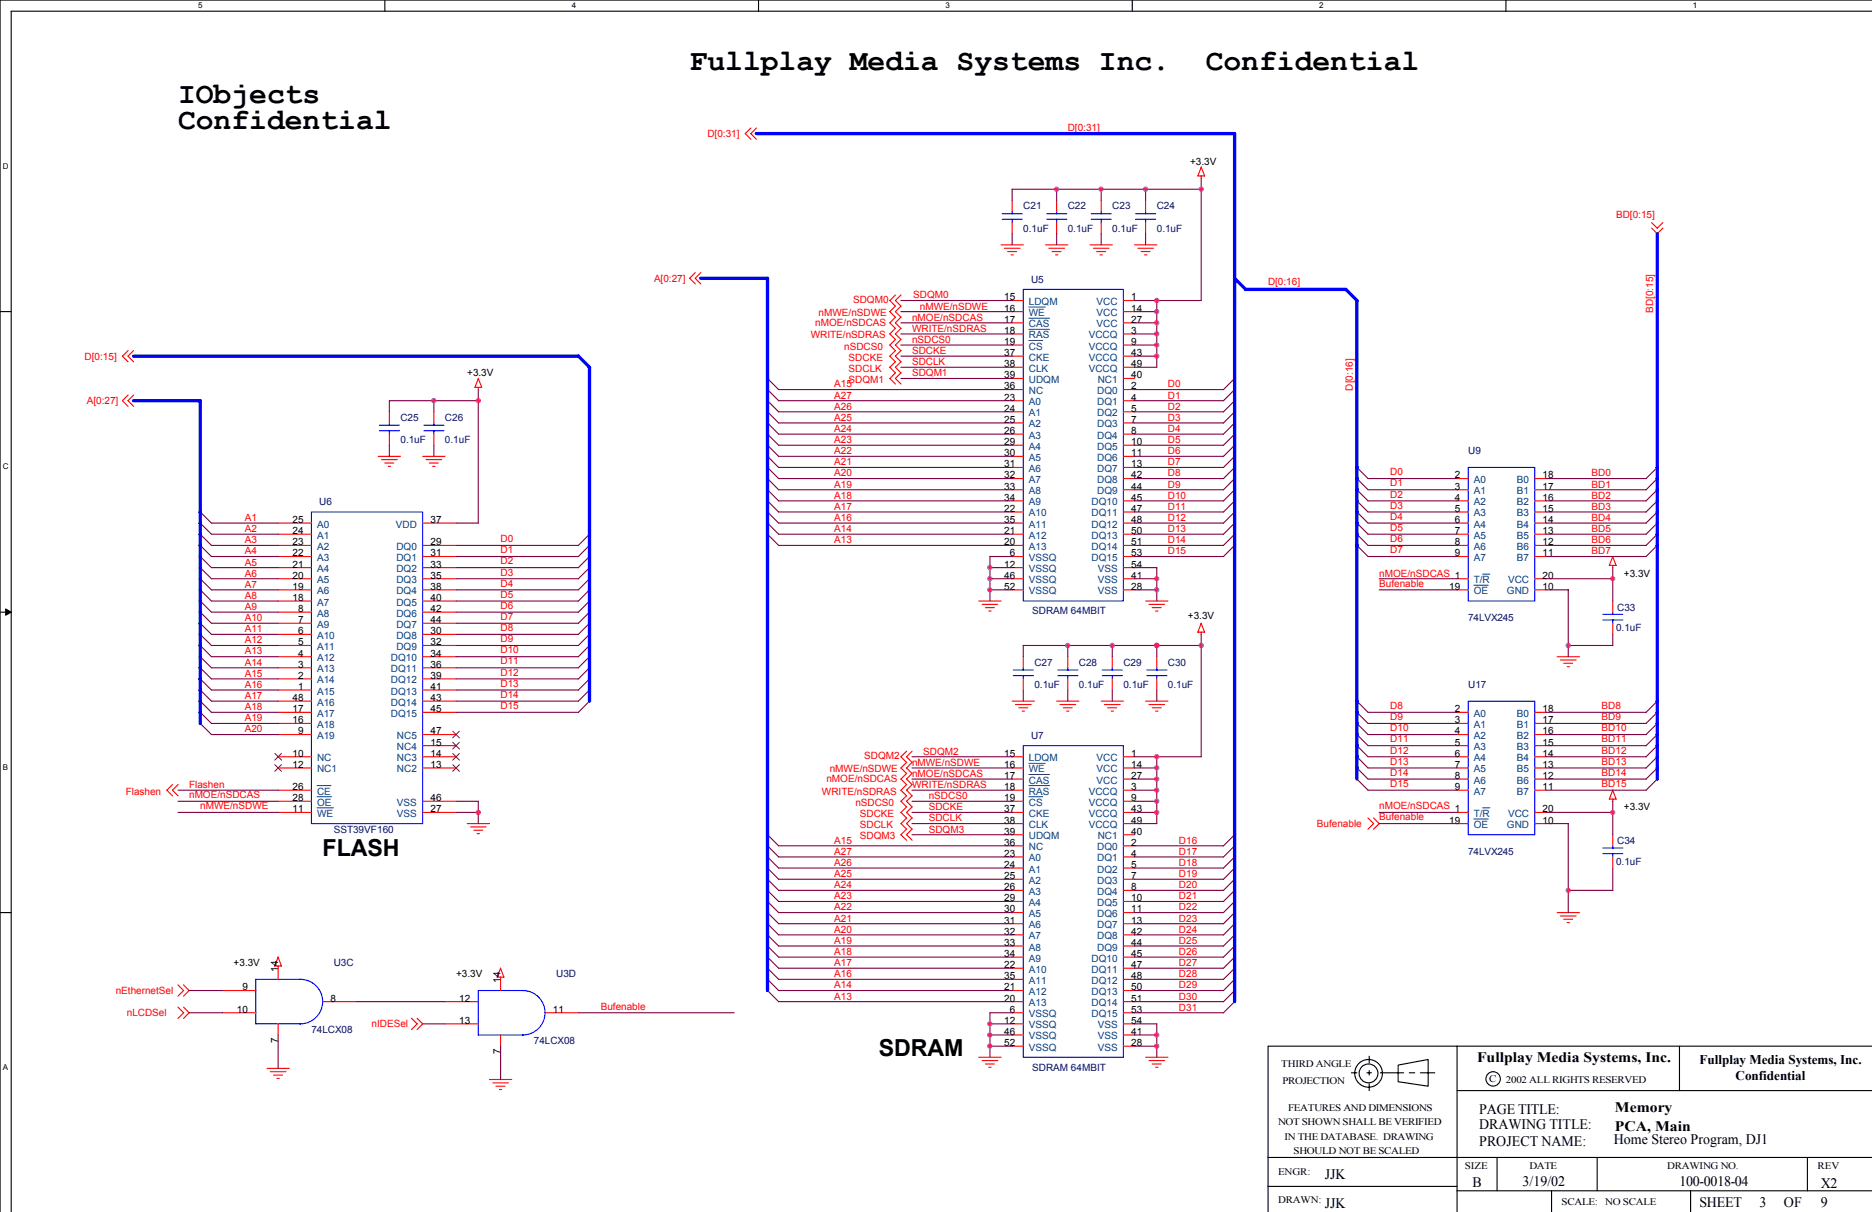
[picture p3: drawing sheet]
<svg xmlns="http://www.w3.org/2000/svg" width="432mm" height="279mm" viewBox="0 0 432 279" stroke-linecap="round" stroke-linejoin="round" font-family="sans-serif">
<path d="M431.8 0h-431.8v279.4M431.8 2.6h-429.2v276.8" fill="none" stroke="#000" stroke-width=".25"/>
<path d="M45.7 .3h1v2h-1z" fill="#fff"/>
<path d="M88.8 0v2.6" fill="none" stroke="#000" stroke-width=".25"/>
<path d="M131.9 .3h1v2h-1z" fill="#fff"/>
<path d="M175 0v2.6" fill="none" stroke="#000" stroke-width=".25"/>
<path d="M218.1 .3h1v2h-1z" fill="#fff"/>
<path d="M261.2 0v2.6" fill="none" stroke="#000" stroke-width=".25"/>
<path d="M304.3 .3h1v2h-1z" fill="#fff"/>
<path d="M347.4 0v2.6" fill="none" stroke="#000" stroke-width=".25"/>
<g fill="#fff">
<path d="M390.5 .3h1v2h-1z"/>
<path d="M.7 37.2h1.3v2.1h-1.3z"/>
<path d="M.7 106.5h1.3v2h-1.3z"/>
</g>
<path d="M0 71.8h2.6" fill="none" stroke="#000" stroke-width=".25"/>
<path d="M.7 175.7h1.2v2.1h-1.2z" fill="#fff"/>
<path d="M0 141.1h2.6" fill="none" stroke="#000" stroke-width=".25"/>
<path d="M1.3 140.4l1.3 .7-1.3 .7z" fill="#000" stroke="#000" stroke-width=".23"/>
<path d="M.7 245h1.2v2.1h-1.2z" fill="#fff"/>
<g fill="none" stroke="#000" stroke-width=".25">
<path d="M0 210.4h2.6M311.7 247.3h1.3M315.3 247.3h1M315.8 243.5v1.5M315.8 246.8v1M315.8 249.9v1.5M318.4 247.3h5.4M322.5 245.5l6.9-1.3v6.2l-6.9-1zM325.1 247.3h1.2M327.6 247.3h3.4M336.1 241.2h-43.6v38.2M336.1 241.2h95.7"/>
<path d="M336.1 241.2v38.2M336.1 251.4h95.7M387.4 241.2v10.2M292.5 266.8h139.3M292.5 273.5h43.6M336.1 274.5h95.7M345.3 266.8v7.7M357.9 274.5v4.9M368.4 266.8v7.7M390 274.5v4.9M416.9 266.8v7.7"/>
<circle cx="315.7" cy="247.4" r="2.17"/>
<circle cx="315.7" cy="247.4" r="3.2"/>
<circle cx="344.4" cy="248.7" r="1.66"/>
</g>
<g fill="none" stroke="#f00" stroke-width=".25">
<path d="M173.2 29.5l-1.3 1.3 1.3 1.3M174.5 29.5l-1.3 1.3 1.3 1.3M277.1 38.5l.8 2.1M277.1 38.5l-.8 2.1M230.9 56.5h5.2M231.7 57.2h3.6M232.4 58h2.1M233.2 58.8h.5M233.5 46.2v2.6M233.5 51.3v2.6M241.2 56.5h5.1M241.9 57.2h3.7"/>
<path d="M242.7 58h2.1M243.5 58.8h.5M243.7 46.2v2.6M243.7 51.3v2.6M251.4 56.5h5.2M252.2 57.2h3.6M252.9 58h2.1M253.7 58.8h.6M254 46.2v2.6M254 51.3v2.6M261.7 56.5h5.1M262.5 57.2h3.6"/>
<path d="M263.2 58h2.1M264 58.8h.5M264.2 46.2v2.6M264.2 51.3v2.6M276.3 40.6h1.6M277.1 40.6v.5M381 52.6l1.3 1.3 1.3-1.3M381 51.3l1.3 1.3 1.3-1.3M160.4 62.8l-1.3 1.4 1.3 1.2M161.6 62.8l-1.2 1.4 1.2 1.2M206.5 68l-1.2 1.3 1.2 1.3M206.5 70.5l-1.2 1.3 1.2 1.4"/>
<path d="M206.5 73.1l-1.2 1.3 1.2 1.3M206.5 75.7l-1.2 1.3 1.2 1.2-1.2 1.3 1.2 1.4M207.8 68l-1.3 1.3 1.3 1.3M207.8 70.5l-1.3 1.3 1.3 1.4M207.8 73.1l-1.3 1.3 1.3 1.3M207.8 75.7l-1.3 1.3 1.3 1.2-1.3 1.3 1.3 1.4M233.5 69.3h2.5M233.5 77h2.5M233.5 79.5h2.5M233.5 71.8h2.5M233.5 74.4h2.5M259.1 69.3h2.6"/>
<path d="M259.1 77h2.6M259.1 79.5h2.6M259.1 71.8h2.6M259.1 74.4h2.6M29.5 91.1l-1.3 1.3 1.3 1.3M29.5 80.8l-1.3 1.3 1.3 1.3M30.8 91.1l-1.3 1.3 1.3 1.3M30.8 80.8l-1.3 1.3 1.3 1.3M89.8 94.9v2.6M100.1 94.9v2.6M110.3 87.2l.8 2.1h-1.6zM110.3 89.3v.5"/>
<path d="M206.5 80.8l-1.2 1.3 1.2 1.3M206.5 83.4l-1.2 1.3 1.2 1.3M206.5 85.9l-1.2 1.3 1.2 1.3M207.8 80.8l-1.3 1.3 1.3 1.3M207.8 83.4l-1.3 1.3 1.3 1.3M207.8 85.9l-1.3 1.3 1.3 1.3M233.5 89.8h2.5M233.5 92.4h2.5M233.5 94.9h2.5M233.5 97.5h2.5M233.5 82.1h2.5M233.5 84.7h2.5"/>
<path d="M233.5 87.2h2.5M259.1 89.8h2.6M259.1 92.4h2.6M259.1 94.9h2.6M259.1 97.5h2.6M259.1 82.1h2.6M259.1 84.7h2.6M259.1 87.2h2.6M87.2 105.2h5.2M88 106h3.6M88.8 106.7h2M89.6 107.5h.5"/>
<path d="M89.8 100.1v2.5M97.5 105.2h5.2M98.3 106h3.6M99 106.7h2.1M99.8 107.5h.6M100.1 100.1v2.5M233.5 105.2h2.5M233.5 100.1h2.5M233.5 102.6h2.5M233.5 107.8h2.5M233.5 118h2.5M233.5 110.3h2.5"/>
<path d="M233.5 112.9h2.5M233.5 115.5h2.5M259.1 105.2h2.6M259.1 100.1h2.6M259.1 102.6h2.6M259.1 107.8h2.6M259.1 118h2.6M259.1 110.3h2.6M259.1 112.9h2.6M259.1 115.5h2.6M336.1 118h2.5M336.1 110.3h2.5"/>
<path d="M336.1 112.9h2.5M336.1 115.5h2.5M354 118h2.6M354 110.3h2.6M354 112.9h2.6M354 115.5h2.6M64.2 138.6h7.6M64.2 128.3h7.6M64.2 130.9h7.6M64.2 125.7h7.6M64.2 123.1h7.6M64.2 136h7.6"/>
<path d="M64.2 120.6h7.6M64.2 133.4h7.6M97.5 138.6h7.7M97.5 128.3h7.7M97.5 130.9h7.7M97.5 125.7h7.7M97.5 136h7.7M97.5 120.6h7.7M97.5 133.4h7.7M225.8 138.6h5.1M226.5 139.3h3.6M233.5 128.3h2.5"/>
<path d="M233.5 130.9h2.5M233.5 125.7h2.5M233.5 123.1h2.5M233.5 136h2.5M233.5 120.6h2.5M233.5 133.4h2.5M259.1 128.3h2.6M259.1 130.9h2.6M259.1 125.7h2.6M259.1 123.1h2.6M259.1 136h2.6M259.1 120.6h2.6"/>
<path d="M259.1 133.4h2.6M264.2 138.6h5.2M265 139.3h3.6M336.1 128.3h2.5M336.1 125.7h2.5M336.1 123.1h2.5M336.1 136h2.5M336.1 120.6h2.5M336.1 133.4h2.5M354 128.3h2.6M354 125.7h2.6M354 123.1h2.6"/>
<path d="M354 136h2.6M354 120.6h2.6M354 133.4h2.6M371.2 130.3h1.6M372 128.3l.8 2M372 130.3v.6M372 138.6v2.5M372 128.3l-.8 2.1M64.2 151.4h7.6M64.2 141.1h7.6M64.2 143.7h7.6M64.2 146.2h7.6"/>
<path d="M64.2 148.8h7.6M64.2 153.9h7.6M64.2 156.5h7.6M64.2 159.1h7.6M97.5 151.4h7.7M97.5 141.1h7.7M97.5 143.7h7.7M97.5 146.2h7.7M97.5 148.8h7.7M97.5 153.9h7.7M97.5 156.5h7.7M97.5 159.1h7.7"/>
<path d="M227.3 140.1h2.1M228.1 140.9h.5M236 151.4v2.5M236 156.5v2.6M246.3 151.4v2.5M246.3 156.5v2.6M256.6 151.4v2.5M256.6 156.5v2.6M265.8 140.1h2M266.6 140.9h.5M266.8 151.4v2.5M266.8 156.5v2.6"/>
<path d="M276.3 145.7h1.6M277.1 143.7l.8 2M277.1 145.7v.6M277.1 143.7l-.8 2.1M359.2 151.4h5.1M359.9 152.1h3.7M360.7 152.9h2.1M361.5 153.7h.5M372 143.7v2.5M64.2 161.6h7.6M64.2 164.2h7.6M64.2 166.8h7.6"/>
<path d="M64.2 169.3h7.6M64.2 174.5h7.6M64.2 177h7.6M97.5 161.6h7.7M97.5 164.2h7.7M97.5 169.3h7.7M97.5 174.5h7.7M97.5 177h7.7M97.5 171.9h7.7M209.1 173.2l-1.3 1.3 1.3 1.3M209.1 175.7l-1.3 1.3 1.3 1.3-1.3 1.3 1.3 1.3M210.4 173.2l-1.3 1.3 1.3 1.3"/>
<path d="M210.4 175.7l-1.3 1.3 1.3 1.3-1.3 1.3 1.3 1.3M233.5 161.6h5.1M233.5 174.5h2.5M233.5 177h2.5M233.5 179.6h2.5M234.2 162.4h3.6M235 163.2h2.1M235.8 163.9h.5M243.7 161.6h5.2M244.5 162.4h3.6M245.3 163.2h2M246 163.9h.6"/>
<path d="M254 161.6h5.1M254.8 162.4h3.6M255.5 163.2h2.1M256.3 163.9h.5M259.1 174.5h2.6M259.1 177h2.6M259.1 179.6h2.6M264.2 161.6h5.2M265 162.4h3.6M265.8 163.2h2M266.6 163.9h.5M336.1 164.2h2.5"/>
<path d="M336.1 166.8h2.5M336.1 169.3h2.5M336.1 174.5h2.5M336.1 177h2.5M336.1 171.9h2.5M336.1 179.6h2.5M354 164.2h2.6M354 166.8h2.6M354 169.3h2.6M354 174.5h2.6M354 177h2.6M354 171.9h2.6"/>
<path d="M354 179.6h2.6M39.8 180.8l-1.3 1.4 1.3 1.3M41.1 180.8l-1.3 1.4 1.3 1.3M64.2 182.2h7.6M64.2 184.7h7.6M64.2 187.3h7.6M97.5 184.7h7.7M97.5 187.3h7.7M107.8 189.9h5.1M108.5 190.6h3.6M109.3 191.4h2.1M110.1 192.2h.5"/>
<path d="M209.1 180.8l-1.3 1.4 1.3 1.3M209.1 183.4l-1.3 1.3 1.3 1.3M209.1 186l-1.3 1.3 1.3 1.3-1.3 1.3 1.3 1.3M209.1 191.1l-1.3 1.3 1.3 1.3M210.4 180.8l-1.3 1.4 1.3 1.3M210.4 183.4l-1.3 1.3 1.3 1.3M210.4 186l-1.3 1.3 1.3 1.3-1.3 1.3 1.3 1.3M210.4 191.1l-1.3 1.3 1.3 1.3M233.5 189.9h2.5M233.5 182.2h2.5M233.5 184.7h2.5M233.5 187.3h2.5"/>
<path d="M233.5 195h2.5M233.5 197.5h2.5M233.5 192.4h2.5M259.1 189.9h2.6M259.1 182.2h2.6M259.1 184.7h2.6M259.1 187.3h2.6M259.1 195h2.6M259.1 197.5h2.6M259.1 192.4h2.6M315.5 188.6l1.3 1.3-1.3 1.3M316.8 188.6l1.3 1.3-1.3 1.3"/>
<path d="M336.1 189.9h2.5M336.1 182.2h2.5M336.1 187.3h2.5M354 189.9h2.6M354 182.2h2.6M354 187.3h2.6M372 184.2v.5M372 192.4v2.6M372 197.5v2.6M372.8 184.2l-.8-2-.8 2h1.6M233.5 210.4h2.5M233.5 200.1h2.5"/>
<path d="M233.5 202.7h2.5M233.5 205.3h2.5M233.5 207.8h2.5M233.5 212.9h2.5M233.5 215.5h2.5M233.5 218.1h2.5M259.1 210.4h2.6M259.1 200.1h2.6M259.1 202.7h2.6M259.1 205.3h2.6M259.1 207.8h2.6M259.1 212.9h2.6"/>
<path d="M259.1 215.5h2.6M259.1 218.1h2.6M359.2 210.4h5.1M359.9 211.2h3.7M360.7 211.9h2.1M361.5 212.7h.5M41 227l1.4 1.3-1.4 1.3M41 232.2l1.4 1.3-1.4 1.3M42.3 227l1.3 1.3-1.3 1.3M42.3 232.2l1.3 1.3-1.3 1.3M51.3 228.3h7.7M51.3 233.5h7.7"/>
<path d="M64.1 220.6l.8 2.1h-1.5l.8-2.1M64.2 222.7v3.1M64.2 236v2.6M74.4 230.9h7.7M94.9 234.7l1.3 1.3-1.3 1.3M96.2 234.7l1.3 1.3-1.3 1.3M102.6 230.9h7.7M102.6 236h7.7M115.4 223.2l.8 2.1h-1.5M115.5 225.3v3M115.5 238.6v2.6M115.5 223.2l-.8 2.1"/>
<path d="M125.7 233.5h7.7M233.5 228.3h2.5M233.5 233.5h2.5M233.5 230.9h2.5M233.5 236h2.5M233.5 223.2h2.5M233.5 220.6h2.5M233.5 225.8h2.5M233.5 238.6h2.5M259.1 228.3h2.6M259.1 233.5h2.6M259.1 230.9h2.6"/>
<path d="M259.1 236h2.6M259.1 223.2h2.6M259.1 220.6h2.6M259.1 225.8h2.6M259.1 238.6h2.6M61.6 246.3h5.1M62.4 247.1h3.6M63.1 247.8h2.1M63.9 248.6h.5M112.9 248.9h5.1M113.7 249.6h3.6M114.4 250.4h2.1"/>
<path d="M115.2 251.2h.5M225.8 243.7h5.1M226.5 244.5h3.6M227.3 245.3h2.1M228.1 246h.5M233.5 241.2h2.5M259.1 241.2h2.6M264.2 243.7h5.2M265 244.5h3.6M265.8 245.3h2M266.6 246h.5"/>
</g>
<g fill="none" stroke="#00f" stroke-width=".25">
<path d="M231.2 50.5h4.6M231.2 49.3h4.6M233.5 48.8v.5M233.5 50.5v.8M241.4 50.5h4.7M241.4 49.3h4.7M243.7 48.8v.5M243.7 50.5v.8M251.7 50.5h4.6M251.7 49.3h4.6M254 48.8v.5M254 50.5v.8"/>
<path d="M261.9 50.5h4.7M261.9 49.3h4.7M264.2 48.8v.5M264.2 50.5v.8M236 66.7h23.1v71.9h-23.1zM87.5 99.3h4.6M87.5 98h4.6M89.8 97.5v.5M89.8 99.3v.8M97.8 99.3h4.6M97.8 98h4.6M100.1 97.5v.5"/>
<path d="M100.1 99.3v.8M71.8 118h25.7v71.9h-25.7zM338.6 107.8h15.4v30.8h-15.4zM233.7 155.7h4.7M233.7 154.5h4.7M236 153.9v.6M236 155.7v.8M244 155.7h4.6M244 154.5h4.6M246.3 153.9v.6M246.3 155.7v.8M254.3 155.7h4.6"/>
<path d="M254.3 154.5h4.6M256.6 153.9v.6M256.6 155.7v.8M264.5 155.7h4.7M264.5 154.5h4.7M266.8 153.9v.6M266.8 155.7v.8M369.7 142.9h4.6M369.7 141.6h4.6M372 141.1v.5M372 142.9v.8M236 171.9h23.1v71.8h-23.1z"/>
<path d="M338.6 161.6h15.4v30.8h-15.4zM369.7 196.8h4.6M369.7 195.5h4.6M372 195v.5M372 196.8v.7M69.3 236h-.1a5.1 5.1 0 0 0 5.2-5.1 5.1 5.1 0 0 0-5.2-5.1h-10.2v10.3l10.3-.1M110.3 238.6h10.3M120.6 238.6h-.1a5.1 5.1 0 0 0 5.2-5.2 5.1 5.1 0 0 0-5.2-5.1h-10.2v10.3"/>
</g>
<g fill="none" stroke="#004080" stroke-width=".23">
<path d="M237.3 70.8h3.8M237.3 73.4h4.8M237.3 75.9h4.8M237.3 78.5h3.2M339.9 134.9h3.4M342 132.4h1.7M237.3 176h3.8M237.3 178.5h4.8M73.1 181.1h3.2M73.1 183.7h3.4M73.1 186.2h3.8M237.3 181.1h4.8"/>
<path d="M237.3 183.7h3.2M339.9 188.8h3.4M342 186.2h1.7"/>
</g>
<path d="M63.4 173.7l1.5 1.5M63.4 176.3l1.5 1.5M64.9 173.7l-1.5 1.5M64.9 176.3l-1.5 1.5M104.4 168.6l1.6 1.5M104.4 171.1l1.6 1.6M104.4 173.7l1.6 1.5M104.4 176.3l1.6 1.5M106 168.6l-1.6 1.5M106 171.1l-1.6 1.6M106 173.7l-1.6 1.5M106 176.3l-1.6 1.5" fill="none" stroke="#804000" stroke-width=".23"/>
<g fill="none" stroke="#800040" stroke-width=".25">
<path d="M233.4 43.6h43.7M233.5 43.6v2.6M233.5 53.9v2.6M243.7 43.6v2.6M243.7 53.9v2.6M254 43.6v2.6M254 53.9v2.6M264.2 43.6v2.6M264.2 53.9v2.6M277.1 41v28.3h-15.4M207.8 69.3h25.7M207.8 77h25.7"/>
<path d="M207.8 79.5h25.7M207.8 71.8h25.7M207.8 74.4h25.7M261.7 77h5.1M261.7 79.5h5.1M261.7 71.8h5.1M261.7 74.4h5.1M266.8 69.3v15.4h-5.1M100.1 92.4v2.6M110.3 89.8v30.8M110.3 92.4h-20.5v2.6M177 94.9l2.6 2.6h53.9"/>
<path d="M177 92.4l2.6 2.5h53.9M177 97.5l2.6 2.6h53.9M177 89.8l2.6 2.6h53.9M177 87.2l2.6 2.6h53.9M207.8 84.7h25.7M207.8 82.1h25.7M207.8 87.2h25.7M261.7 82.1h5.1M261.7 94.9h20.5M261.7 89.8h20.5M284.8 87.2l-2.6 2.6M284.8 97.5l-2.6 2.6"/>
<path d="M284.8 94.9l-2.6 2.6h-20.5M284.8 92.4l-2.6 2.6M284.8 89.8l-2.6 2.6h-20.5M46.2 118l2.6 2.6h15.4M89.8 102.6v2.6M100.1 102.6v2.6M177 118l2.6 2.6h53.9M177 100.1l2.6 2.5h53.9M177 102.6l2.6 2.6h53.9M177 115.4l2.6 2.6h53.9M177 105.2l2.6 2.6h53.9M177 110.3l2.6 2.6h53.9"/>
<path d="M177 112.9l2.6 2.6h53.9M177 107.7l2.6 2.6h53.9M261.7 115.5h20.5M261.7 105.2h20.5M261.7 100.1h20.5M284.8 100.1l-2.6 2.6-20.5-.1M284.8 107.8l-2.6 2.5h-20.5M284.8 110.3l-2.6 2.6h-20.5M284.8 102.6l-2.6 2.6M284.8 112.9l-2.6 2.6M284.8 105.2l-2.6 2.6h-20.5M284.8 115.5l-2.6 2.5h-20.5"/>
<path d="M284.8 118l-2.6 2.6M313 115.4l2.6 2.6h20.5M313 107.7l2.6 2.6h20.5M313 110.3l2.6 2.6h20.5M313 112.9l2.6 2.6h20.5M313 118l2.6 2.6h20.5M356.6 115.5h23.1M356.6 110.3h23.1M356.6 112.9h23.1M356.6 118h23.1M382.3 107.8l-2.6 2.5M382.3 110.3l-2.6 2.6"/>
<path d="M382.3 112.9l-2.6 2.6M382.3 115.5l-2.6 2.5M382.3 118l-2.6 2.6M46.2 128.3l2.6 2.6h15.4M46.2 123.1l2.6 2.6h15.4M46.2 136l2.6 2.6h15.4M46.2 138.5l2.6 2.6h15.4M46.2 125.7l2.6 2.6h15.4M46.2 130.8l2.6 2.6h15.4M46.2 120.6l2.6 2.5h15.4M46.2 133.4l2.6 2.6h15.4M105.2 125.7h28.2"/>
<path d="M105.2 138.6h28.2M105.2 128.3h28.2M105.2 120.6h5.1M105.2 136h28.2M105.2 130.9h28.2M105.2 133.4h28.2M136 138.6l-2.6 2.5M136 123.1l-2.6 2.7M136 130.9l-2.6 2.5M136 128.3l-2.6 2.6M136 125.7l-2.6 2.6M136 133.4l-2.6 2.6"/>
<path d="M136 136l-2.6 2.6M177 120.6l2.6 2.5h53.9M177 123.1l2.6 2.6h53.9M228.3 128.3h5.2M228.3 136h5.2M228.3 130.9h5.2M228.3 133.4h5.2M228.3 128.3v10.3M261.7 130.9l5.1-.1v7.8M261.7 125.7h20.5M261.7 120.6h20.5M261.7 136h5.1"/>
<path d="M261.7 133.4h5.1M284.8 125.7l-2.6 2.6h-20.5M284.8 123.1l-2.6 2.7M284.8 120.6l-2.6 2.6-20.5-.1M313 123.1l2.6 2.6h20.5M313 120.6l2.6 2.5h20.5M313 125.7l2.6 2.6h20.5M318.1 133.4h18M318.1 136h18M356.6 125.7h23.1M356.6 128.3h23.1M356.6 120.6h23.1"/>
<path d="M356.6 136h5.2l-.1 15.4M356.6 123.1h23.1M356.6 133.4h15.4M372 130.9v7.7M382.3 123.1l-2.6 2.7M382.3 120.6l-2.6 2.6M382.3 125.7l-2.6 2.6M46.2 148.8l2.6 2.6h15.4M46.2 146.2l2.6 2.6h15.4M46.2 143.7l2.6 2.5h15.4M46.2 156.5l2.6 2.6h15.4M46.2 159l2.6 2.6h15.4"/>
<path d="M46.2 153.9l2.6 2.6h15.4M46.2 151.4l2.6 2.5h15.4M46.2 141.1l2.6 2.6h15.4M105.2 156.5h28.2M105.2 141.1h28.2M105.2 151.4h28.2M105.2 148.8h28.2M105.2 143.7h28.2M105.2 146.2h28.2M105.2 153.9h28.2M105.2 159.1h28.2M136 143.7l-2.6 2.6"/>
<path d="M136 159.1l-2.6 2.5M136 153.9l-2.6 2.6M136 141.1l-2.6 2.6M136 151.4l-2.6 2.6M136 146.2l-2.6 2.6M136 148.8l-2.6 2.6M136 156.5l-2.6 2.6M236 159v2.6M246.3 148.8v2.6M246.3 159v2.6M256.6 148.8v2.6M256.6 159v2.6"/>
<path d="M266.8 148.8v2.6M266.8 159v2.6M277.1 146.2v28.3h-15.4M277.1 148.8h-41.1v2.6M361.7 148.8h10.3M372 146.2v2.6M46.2 166.8l2.6 2.5h15.4M46.2 161.6l2.6 2.6h15.4M46.2 164.2l2.6 2.6h15.4M105.2 161.6h28.2M105.2 164.2h28.2M136 161.6l-2.6 2.6"/>
<path d="M210.4 179.6h23.1M210.4 177h23.1M210.4 174.5h23.1M261.7 179.6h5.1M261.7 177h5.1M266.8 174.4v15.5h-5.1M313 177l2.6 2.6h20.5M313 179.6l2.6 2.6h20.5M313 171.9l2.6 2.6h20.5M313 161.6l2.6 2.6h20.5M313 166.8l2.6 2.5h20.5M313 164.2l2.6 2.6h20.5"/>
<path d="M313 174.4l2.6 2.6h20.5M313 169.3l2.6 2.6h20.5M356.6 179.6h23.1M356.6 177h23.1M356.6 174.5h23.1M356.6 164.2h23.1M356.6 166.8h23.1M356.6 169.3h23.1M356.6 171.9h23.1M382.3 171.9l-2.6 2.6M382.3 174.5l-2.6 2.6M382.3 177l-2.6 2.6"/>
<path d="M382.3 179.6l-2.6 2.6M382.3 161.6l-2.6 2.6M382.3 164.2l-2.6 2.6M382.3 166.8l-2.6 2.6M382.3 169.3l-2.6 2.6M41.1 182.2h23.1M41.1 187.3h23.1M41.1 184.7h23.1M105.2 184.7h5.1v5.2M105.2 187.3h5.1M177 197.5l2.6 2.6h53.9M177 195l2.6 2.5h53.9"/>
<path d="M177 192.4l2.6 2.6h53.9M210.4 182.2h23.1M210.4 192.4h23.1M210.4 189.9h23.1M210.4 187.3h23.1M210.4 184.7h23.1M261.7 182.2h5.1M261.7 187.3h5.1M261.7 184.7h5.1M261.7 195h20.5M284.8 195l-2.6 2.6-20.5-.1M284.8 197.5l-2.6 2.6"/>
<path d="M284.8 192.4l-2.6 2.6M318.1 187.3h18M318.1 189.9h18M356.6 182.2h23.1M356.6 189.9h5.2l-.1 20.5M356.6 187.3h15.4M372 184.7v7.7M177 212.9l2.6 2.6h53.9M177 202.7l2.6 2.6h53.9M177 205.2l2.6 2.6h53.9M177 215.5l2.6 2.6h53.9M177 207.8l2.6 2.6h53.9"/>
<path d="M177 218.1l2.6 2.5h53.9M177 210.4l2.6 2.5h53.9M177 200.1l2.6 2.6h53.9M261.7 200.1h20.5M261.7 210.4h20.5M261.7 215.5h20.5M261.7 205.3h20.5M284.8 207.8l-2.6 2.6M284.8 218.1l-2.6 2.6M284.8 200.1l-2.6 2.6h-20.5M284.8 212.9l-2.6 2.6M284.8 202.7l-2.6 2.6"/>
<path d="M284.8 205.3l-2.6 2.5h-20.5M284.8 215.5l-2.6 2.6h-20.5M284.8 210.4l-2.6 2.6-20.5-.1M361.7 205.3h10.3M372 200.1v5.2M43.6 233.5h7.8M43.6 228.3h7.8M64.2 238.6v7.7M82.1 230.9h20.6M97.5 236h5.2M133.4 233.5h36M177 225.7l2.6 2.6h53.9"/>
<path d="M177 220.6l2.6 2.6h53.9M177 223.2l2.6 2.6h53.9M177 228.3l2.6 2.6h53.9M228.3 233.5h5.2M228.3 236h5.2M228.3 238.6h5.2M228.3 233.4v10.3M261.7 236h5.1v7.7M261.7 230.9h20.5M261.7 220.6h20.5M261.7 238.6h5.1M284.8 220.6l-2.6 2.6h-20.5"/>
<path d="M284.8 223.2l-2.6 2.6h-20.5M284.8 230.9l-2.6 2.6h-20.5M284.8 225.8l-2.6 2.6-20.5-.1M284.8 228.3l-2.6 2.6M115.5 241.2v7.7M228.3 241.2h5.2M261.7 241.2h5.1"/>
</g>
<path d="M174.4 30.8h110.4v200.1M382.3 53.9v125.7M161.6 64.2h15.4M177 64.1v164.2M284.8 64.1l2.5 2.6h23.2M310.4 66.7l2.6 2.6v110.3M30.8 82.1h102.6l2.6 2.6M30.8 92.4h15.4v74.4M136 84.7v76.9" fill="none" stroke="#00f" stroke-width=".76"/>
<g fill="#f0f" stroke="#f0f" stroke-width=".25">
<circle cx="266.8" cy="136" r=".51"/>
<circle cx="228.3" cy="136" r=".51"/>
<circle cx="228.3" cy="133.4" r=".51"/>
<circle cx="266.8" cy="82.1" r=".51"/>
<circle cx="266.8" cy="148.8" r=".51"/>
<circle cx="256.5" cy="148.8" r=".51"/>
<circle cx="266.8" cy="182.1" r=".51"/>
<circle cx="266.8" cy="77" r=".51"/>
<circle cx="372" cy="133.4" r=".5"/>
<circle cx="361.7" cy="148.8" r=".51"/>
<circle cx="266.8" cy="187.3" r=".51"/>
<circle cx="228.3" cy="130.8" r=".51"/>
<circle cx="228.3" cy="241.1" r=".51"/>
<circle cx="254" cy="43.6" r=".51"/>
<circle cx="228.3" cy="238.6" r=".51"/>
<circle cx="266.8" cy="179.6" r=".51"/>
<circle cx="266.8" cy="241.1" r=".51"/>
<circle cx="246.3" cy="148.8" r=".51"/>
<circle cx="266.8" cy="133.4" r=".51"/>
<circle cx="361.7" cy="205.2" r=".5"/>
<circle cx="266.8" cy="238.6" r=".51"/>
<circle cx="100.1" cy="92.4" r=".51"/>
<circle cx="110.3" cy="187.3" r=".51"/>
<circle cx="110.3" cy="92.4" r=".51"/>
<circle cx="277.1" cy="43.6" r=".51"/>
<circle cx="264.2" cy="43.6" r=".51"/>
<circle cx="228.3" cy="236" r=".51"/>
<circle cx="277.1" cy="148.8" r=".51"/>
<circle cx="266.8" cy="177" r=".51"/>
<circle cx="266.8" cy="79.5" r=".51"/>
<circle cx="266.8" cy="69.3" r=".51"/>
<circle cx="266.8" cy="74.4" r=".51"/>
<circle cx="266.8" cy="71.8" r=".51"/>
<circle cx="266.8" cy="184.7" r=".51"/>
<circle cx="243.7" cy="43.6" r=".5"/>
<circle cx="372" cy="187.3" r=".51"/>
<circle cx="266.8" cy="174.5" r=".51"/>
</g>
<g font-size="6.9">
<text x="159.1" y="16">Fullplay Media Systems Inc.</text>
<text x="278.1" y="16">Confidential</text>
<text x="41.1" y="23.7">IObjects</text>
<text x="41.1" y="29.8">Confidential</text>
</g>
<g font-size="5.4">
<text x="74.4" y="197.3">FLASH</text>
<text x="202.7" y="243.5">SDRAM</text>
</g>
<g font-size="3.3">
<text x="340.7" y="244.7">Fullplay Media Systems, Inc.</text>
<text x="341.2" y="256.7">PAGE TITLE:</text>
<text x="372.5" y="256.3">Memory</text>
<text x="341.2" y="260.3">DRAWING TITLE:</text>
<text x="372.3" y="263.7">Home Stereo Program, DJ1</text>
<text x="372.5" y="260.6">PCA, Main</text>
<text x="341.2" y="264.2">PROJECT NAME:</text>
<text x="305.6" y="271.9">JJK</text>
<text x="339.7" y="273.6">B</text>
<text x="351.2" y="273.4">3/19/02</text>
<text x="387.4" y="273.4">100-0018-04</text>
<text x="420" y="273.9">X2</text>
<text x="305.6" y="278.5">JJK</text>
<text x="392" y="278.3">SHEET</text>
<text x="405.9" y="278.3">3</text>
<text x="411.5" y="278.3">OF</text>
<text x="420" y="278.3">9</text>
</g>
<g font-size="3.1">
<text x="392" y="245.3">Fullplay Media Systems, Inc.</text>
<text x="400.3" y="249">Confidential</text>
</g>
<g font-size="2.3" fill="#f00">
<text x="163.2" y="31.6">D[0:31]</text>
<text x="246.3" y="30.3">D[0:31]</text>
<text x="372.8" y="50.3">BD[0:15]</text>
<text x="150.9" y="64.9">A[0:27]</text>
<text x="292.5" y="65.7">D[0:16]</text>
<text x="196.8" y="69.8">SDQM0</text>
<text x="210.6" y="68.8">SDQM0</text>
<text x="212.2" y="71.4">nMWE/nSDWE</text>
<text x="188.1" y="75.2">nMOE/nSDCAS</text>
<text x="188.8" y="72.9">nMWE/nSDWE</text>
<text x="210.4" y="73.9">nMOE/nSDCAS</text>
<text x="210.4" y="76.5">WRITE/nSDRAS</text>
<text x="381.3" y="72.1" transform="rotate(-90 381.3 72.1)">BD[0:15]</text>
<text x="19.5" y="82.9">D[0:15]</text>
<text x="187" y="78">WRITE/nSDRAS</text>
<text x="194.7" y="80.6">nSDCS0</text>
<text x="195.7" y="83.2">SDCKE</text>
<text x="210.4" y="79.1">nSDCS0</text>
<text x="210.4" y="81.6">SDCKE</text>
<text x="192.4" y="89.3">A15</text>
<text x="195.7" y="85.7">SDCLK</text>
<text x="195.7" y="88.3">SDQM1</text>
<text x="210.4" y="84.2">SDCLK</text>
<text x="210.4" y="86.7">SDQM1</text>
<text x="269.4" y="89.3">D0</text>
<text x="20" y="93.2">A[0:27]</text>
<text x="192.4" y="94.4">A26</text>
<text x="192.4" y="91.9">A27</text>
<text x="269.4" y="91.9">D1</text>
<text x="269.4" y="94.4">D2</text>
<text x="312.1" y="90.1" transform="rotate(-90 312.1 90.1)">D[0:16]</text>
<text x="192.4" y="97">A25</text>
<text x="192.4" y="99.6">A24</text>
<text x="269.4" y="97">D3</text>
<text x="269.4" y="99.6">D4</text>
<text x="192.4" y="102.2">A23</text>
<text x="192.4" y="104.7">A22</text>
<text x="192.4" y="107.3">A21</text>
<text x="269.4" y="107.3">D7</text>
<text x="269.4" y="104.7">D6</text>
<text x="269.4" y="102.2">D5</text>
<text x="192.4" y="109.8">A20</text>
<text x="192.4" y="112.4">A19</text>
<text x="269.4" y="109.8">D8</text>
<text x="269.4" y="112.4">D9</text>
<text x="320.7" y="112.1">D1</text>
<text x="320.7" y="109.6">D0</text>
<text x="367.1" y="109.8">BD0</text>
<text x="367.1" y="112.4">BD1</text>
<text x="192.4" y="117.5">A17</text>
<text x="192.4" y="115">A18</text>
<text x="269.4" y="115">D10</text>
<text x="269.4" y="117.5">D11</text>
<text x="320.7" y="119.8">D4</text>
<text x="320.7" y="117.3">D3</text>
<text x="320.7" y="114.7">D2</text>
<text x="367.1" y="117.5">BD3</text>
<text x="367.1" y="115">BD2</text>
<text x="56.5" y="125.2">A3</text>
<text x="56.5" y="122.7">A2</text>
<text x="56.5" y="120.1">A1</text>
<text x="115.5" y="125">D0</text>
<text x="192.4" y="120.1">A16</text>
<text x="192.4" y="122.7">A14</text>
<text x="192.4" y="125.2">A13</text>
<text x="269.4" y="120.1">D12</text>
<text x="269.4" y="122.7">D13</text>
<text x="269.4" y="125.2">D14</text>
<text x="320.7" y="125">D6</text>
<text x="320.7" y="122.4">D5</text>
<text x="367.1" y="120.1">BD4</text>
<text x="367.1" y="125.2">BD6</text>
<text x="367.1" y="122.7">BD5</text>
<text x="56.5" y="130.4">A5</text>
<text x="56.5" y="127.8">A4</text>
<text x="115.5" y="127.5">D1</text>
<text x="115.5" y="130.1">D2</text>
<text x="269.4" y="127.8">D15</text>
<text x="320.7" y="127.5">D7</text>
<text x="367.1" y="127.8">BD7</text>
<text x="56.5" y="135.5">A7</text>
<text x="56.5" y="132.9">A6</text>
<text x="115.5" y="137.8">D5</text>
<text x="115.5" y="135.2">D4</text>
<text x="115.5" y="132.7">D3</text>
<text x="318.1" y="135.2">Bufenable</text>
<text x="318.1" y="132.9">nMOE/nSDCAS 1</text>
<text x="56.5" y="140.6">A9</text>
<text x="56.5" y="138">A8</text>
<text x="56.5" y="143.2">A10</text>
<text x="115.5" y="142.9">D7</text>
<text x="115.5" y="140.4">D6</text>
<text x="56.5" y="148.3">A12</text>
<text x="56.5" y="145.8">A11</text>
<text x="115.5" y="148.1">D9</text>
<text x="115.5" y="145.5">D8</text>
<text x="56.5" y="153.5">A14</text>
<text x="56.5" y="150.9">A13</text>
<text x="115.5" y="155.8">D12</text>
<text x="115.5" y="150.6">D10</text>
<text x="115.5" y="153.2">D11</text>
<text x="56.5" y="156">A15</text>
<text x="56.5" y="161.1">A17</text>
<text x="56.5" y="158.6">A16</text>
<text x="115.5" y="160.9">D14</text>
<text x="115.5" y="158.3">D13</text>
<text x="56.5" y="166.3">A19</text>
<text x="56.5" y="163.7">A18</text>
<text x="115.5" y="163.4">D15</text>
<text x="320.7" y="166">D9</text>
<text x="320.7" y="163.4">D8</text>
<text x="369.4" y="166">BD9</text>
<text x="369.4" y="163.4">BD8</text>
<text x="56.5" y="168.8">A20</text>
<text x="212.9" y="174">SDQM2</text>
<text x="320.7" y="173.7">D12</text>
<text x="320.7" y="171.2">D11</text>
<text x="320.7" y="168.6">D10</text>
<text x="369.4" y="173.7">BD12</text>
<text x="369.4" y="171.2">BD11</text>
<text x="369.4" y="168.6">BD10</text>
<text x="191.4" y="178.1">nMWE/nSDWE</text>
<text x="199.3" y="175">SDQM2</text>
<text x="210.4" y="179.1">nMOE/nSDCAS</text>
<text x="210.4" y="176.5">nMWE/nSDWE</text>
<text x="320.7" y="176.3">D13</text>
<text x="320.7" y="178.8">D14</text>
<text x="369.4" y="178.8">BD14</text>
<text x="369.4" y="176.3">BD13</text>
<text x="29" y="183.2">Flashen</text>
<text x="43.6" y="184">nMOE/nSDCAS</text>
<text x="43.6" y="181.7">Flashen</text>
<text x="189.6" y="183.2">WRITE/nSDRAS</text>
<text x="190.6" y="180.4">nMOE/nSDCAS</text>
<text x="197.3" y="185.8">nSDCS0</text>
<text x="210.4" y="181.7">WRITE/nSDRAS</text>
<text x="214.2" y="184.2">nSDCS0</text>
<text x="320.7" y="181.4">D15</text>
<text x="369.4" y="181.4">BD15</text>
<text x="46.2" y="186.5">nMWE/nSDWE</text>
<text x="198.3" y="188.3">SDCKE</text>
<text x="198.3" y="190.9">SDCLK</text>
<text x="214.2" y="191.9">SDQM3</text>
<text x="214.2" y="189.4">SDCLK</text>
<text x="214.2" y="186.8">SDCKE</text>
<text x="303.8" y="190.6">Bufenable</text>
<text x="318.1" y="189.1">Bufenable</text>
<text x="318.1" y="186.5">nMOE/nSDCAS</text>
<text x="192.4" y="197.1">A27</text>
<text x="192.4" y="194.5">A15</text>
<text x="198.3" y="193.5">SDQM3</text>
<text x="271.9" y="197.1">D17</text>
<text x="271.9" y="194.5">D16</text>
<text x="192.4" y="199.6">A26</text>
<text x="192.4" y="202.2">A25</text>
<text x="271.9" y="202.2">D19</text>
<text x="271.9" y="199.6">D18</text>
<text x="192.4" y="207.3">A23</text>
<text x="192.4" y="209.9">A22</text>
<text x="192.4" y="204.8">A24</text>
<text x="271.9" y="207.3">D21</text>
<text x="271.9" y="209.9">D22</text>
<text x="271.9" y="204.8">D20</text>
<text x="192.4" y="215">A20</text>
<text x="192.4" y="212.4">A21</text>
<text x="271.9" y="212.4">D23</text>
<text x="271.9" y="215">D24</text>
<text x="192.4" y="220.2">A18</text>
<text x="192.4" y="217.6">A19</text>
<text x="271.9" y="217.6">D25</text>
<text x="271.9" y="220.2">D26</text>
<text x="192.4" y="225.3">A16</text>
<text x="192.4" y="222.7">A17</text>
<text x="192.4" y="227.8">A14</text>
<text x="271.9" y="222.7">D27</text>
<text x="271.9" y="227.8">D29</text>
<text x="271.9" y="225.3">D28</text>
<text x="26.7" y="229.1">nEthernetSel</text>
<text x="138.6" y="232.7">Bufenable</text>
<text x="192.4" y="230.4">A13</text>
<text x="271.9" y="233">D31</text>
<text x="271.9" y="230.4">D30</text>
<text x="29.3" y="234.3">nLCDSel</text>
<text x="85.7" y="236.8">nIDESel</text>
</g>
<g font-size="2.3">
<text x="274.5" y="38">+3.3V</text>
<text x="231.6" y="69.3">15</text>
<text x="231.6" y="71.8">16</text>
<text x="260.9" y="69.3">1</text>
<text x="260.9" y="71.8">14</text>
<text x="231.6" y="74.4">17</text>
<text x="231.6" y="77">18</text>
<text x="260.9" y="77">3</text>
<text x="260.9" y="74.4">27</text>
<text x="231.6" y="79.5">19</text>
<text x="231.6" y="82.1">37</text>
<text x="260.9" y="79.5">9</text>
<text x="260.9" y="82.1">43</text>
<text x="107.8" y="86.7">+3.3V</text>
<text x="231.6" y="89.8">36</text>
<text x="231.6" y="84.6">38</text>
<text x="231.6" y="87.2">39</text>
<text x="260.9" y="89.8">2</text>
<text x="260.9" y="87.2">40</text>
<text x="260.9" y="84.6">49</text>
<text x="231.6" y="92.4">23</text>
<text x="231.6" y="94.9">24</text>
<text x="260.9" y="92.4">4</text>
<text x="260.9" y="94.9">5</text>
<text x="231.6" y="97.5">25</text>
<text x="231.6" y="100.1">26</text>
<text x="260.9" y="97.5">7</text>
<text x="260.9" y="100.1">8</text>
<text x="231.6" y="102.6">29</text>
<text x="231.6" y="105.2">30</text>
<text x="231.6" y="107.7">31</text>
<text x="260.9" y="102.6">10</text>
<text x="260.9" y="105.2">11</text>
<text x="260.9" y="107.7">13</text>
<text x="231.6" y="110.3">32</text>
<text x="231.6" y="112.9">33</text>
<text x="260.9" y="110.3">42</text>
<text x="260.9" y="112.9">44</text>
<text x="335.6" y="110.3">2</text>
<text x="335.6" y="112.9">3</text>
<text x="355.8" y="112.9">17</text>
<text x="355.8" y="110.3">18</text>
<text x="231.6" y="118">22</text>
<text x="231.6" y="115.4">34</text>
<text x="260.9" y="115.4">45</text>
<text x="260.9" y="118">47</text>
<text x="335.6" y="115.4">4</text>
<text x="335.6" y="118">5</text>
<text x="355.8" y="118">15</text>
<text x="355.8" y="115.4">16</text>
<text x="67.5" y="120.6">25</text>
<text x="67.5" y="123.1">24</text>
<text x="67.5" y="125.7">23</text>
<text x="99.3" y="125.7">29</text>
<text x="99.3" y="120.6">37</text>
<text x="231.6" y="125.7">20</text>
<text x="231.6" y="123.1">21</text>
<text x="231.6" y="120.6">35</text>
<text x="260.9" y="120.6">48</text>
<text x="260.9" y="123.1">50</text>
<text x="260.9" y="125.7">51</text>
<text x="335.6" y="120.6">6</text>
<text x="335.6" y="123.1">7</text>
<text x="335.6" y="125.7">8</text>
<text x="355.8" y="125.7">12</text>
<text x="355.8" y="123.1">13</text>
<text x="355.8" y="120.6">14</text>
<text x="67.5" y="128.3">22</text>
<text x="67.5" y="130.8">21</text>
<text x="99.3" y="128.3">31</text>
<text x="99.3" y="130.8">33</text>
<text x="231.6" y="130.8">12</text>
<text x="232.9" y="128.3">6</text>
<text x="260.9" y="128.3">53</text>
<text x="260.9" y="130.8">54</text>
<text x="335.6" y="128.3">9</text>
<text x="355.8" y="128.3">11</text>
<text x="67.5" y="133.4">20</text>
<text x="67.5" y="136">19</text>
<text x="99.3" y="133.4">35</text>
<text x="99.3" y="136">38</text>
<text x="231.6" y="133.4">46</text>
<text x="231.6" y="136">52</text>
<text x="260.9" y="136">28</text>
<text x="260.9" y="133.4">41</text>
<text x="334.3" y="136">19</text>
<text x="355.8" y="133.4">20</text>
<text x="355.8" y="136">10</text>
<text x="374.6" y="132.9">+3.3V</text>
<text x="67.5" y="138.5">18</text>
<text x="68.7" y="141.1">8</text>
<text x="68.7" y="143.7">7</text>
<text x="99.3" y="138.5">40</text>
<text x="99.3" y="141.1">42</text>
<text x="99.3" y="143.7">44</text>
<text x="274" y="142.7">+3.3V</text>
<text x="68.7" y="146.2">6</text>
<text x="68.7" y="148.8">5</text>
<text x="99.3" y="146.2">30</text>
<text x="99.3" y="148.8">32</text>
<text x="68.7" y="151.4">4</text>
<text x="68.7" y="153.9">3</text>
<text x="99.3" y="151.4">34</text>
<text x="99.3" y="153.9">36</text>
<text x="67.5" y="161.6">48</text>
<text x="68.7" y="156.5">2</text>
<text x="68.7" y="159">1</text>
<text x="99.3" y="156.5">39</text>
<text x="99.3" y="159">41</text>
<text x="99.3" y="161.6">43</text>
<text x="67.5" y="164.2">17</text>
<text x="67.5" y="166.8">16</text>
<text x="99.3" y="164.2">45</text>
<text x="335.6" y="164.2">2</text>
<text x="335.6" y="166.8">3</text>
<text x="355.8" y="166.8">17</text>
<text x="355.8" y="164.2">18</text>
<text x="68.7" y="169.3">9</text>
<text x="99.3" y="169.3">47</text>
<text x="99.3" y="171.9">15</text>
<text x="335.6" y="169.3">4</text>
<text x="335.6" y="171.9">5</text>
<text x="355.8" y="171.9">15</text>
<text x="355.8" y="169.3">16</text>
<text x="67.5" y="174.4">10</text>
<text x="67.5" y="177">12</text>
<text x="99.3" y="174.4">14</text>
<text x="99.3" y="177">13</text>
<text x="231.6" y="174.4">15</text>
<text x="231.6" y="177">16</text>
<text x="231.6" y="179.6">17</text>
<text x="260.9" y="174.4">1</text>
<text x="260.9" y="177">14</text>
<text x="260.9" y="179.6">27</text>
<text x="335.6" y="174.4">6</text>
<text x="335.6" y="177">7</text>
<text x="335.6" y="179.6">8</text>
<text x="355.8" y="179.6">12</text>
<text x="355.8" y="177">13</text>
<text x="355.8" y="174.4">14</text>
<text x="67.5" y="182.1">26</text>
<text x="67.5" y="184.7">28</text>
<text x="99.3" y="184.7">46</text>
<text x="231.6" y="182.1">18</text>
<text x="231.6" y="184.7">19</text>
<text x="260.9" y="182.1">3</text>
<text x="260.9" y="184.7">9</text>
<text x="335.6" y="182.1">9</text>
<text x="355.8" y="182.1">11</text>
<text x="67.5" y="187.3">11</text>
<text x="99.3" y="187.3">27</text>
<text x="231.6" y="187.3">37</text>
<text x="231.6" y="189.8">38</text>
<text x="260.9" y="187.3">43</text>
<text x="260.9" y="189.8">49</text>
<text x="334.3" y="189.8">19</text>
<text x="335.6" y="187.3">1</text>
<text x="355.8" y="187.3">20</text>
<text x="355.8" y="189.8">10</text>
<text x="374.6" y="186.8">+3.3V</text>
<text x="231.6" y="197.5">23</text>
<text x="231.6" y="195">36</text>
<text x="231.6" y="192.4">39</text>
<text x="260.9" y="195">2</text>
<text x="260.9" y="197.5">4</text>
<text x="260.9" y="192.4">40</text>
<text x="231.6" y="200.1">24</text>
<text x="231.6" y="202.7">25</text>
<text x="260.9" y="200.1">5</text>
<text x="260.9" y="202.7">7</text>
<text x="231.6" y="205.2">26</text>
<text x="231.6" y="207.8">29</text>
<text x="260.9" y="205.2">8</text>
<text x="260.9" y="207.8">10</text>
<text x="231.6" y="210.4">30</text>
<text x="231.6" y="212.9">31</text>
<text x="231.6" y="215.5">32</text>
<text x="260.9" y="210.4">11</text>
<text x="260.9" y="212.9">13</text>
<text x="260.9" y="215.5">42</text>
<text x="231.6" y="218.1">33</text>
<text x="231.6" y="220.6">34</text>
<text x="260.9" y="218.1">44</text>
<text x="260.9" y="220.6">45</text>
<text x="53.9" y="222.7">+3.3V</text>
<text x="64.1" y="224" transform="rotate(-90 64.1 224)">14</text>
<text x="105.2" y="225.3">+3.3V</text>
<text x="115.4" y="226.5" transform="rotate(-90 115.4 226.5)">14</text>
<text x="231.6" y="223.2">22</text>
<text x="231.6" y="225.7">35</text>
<text x="260.9" y="223.2">47</text>
<text x="260.9" y="225.7">48</text>
<text x="54.6" y="233.4">10</text>
<text x="55.9" y="228.3">9</text>
<text x="76.2" y="230.9">8</text>
<text x="105.9" y="230.9">12</text>
<text x="127.5" y="233.4">11</text>
<text x="231.6" y="230.9">20</text>
<text x="231.6" y="228.3">21</text>
<text x="232.9" y="233.4">6</text>
<text x="260.9" y="228.3">50</text>
<text x="260.9" y="230.9">51</text>
<text x="260.9" y="233.4">53</text>
<text x="105.9" y="236">13</text>
<text x="231.6" y="236">12</text>
<text x="231.6" y="238.6">46</text>
<text x="260.9" y="238.6">41</text>
<text x="260.9" y="236">54</text>
<text x="64.1" y="240.5" transform="rotate(-90 64.1 240.5)">7</text>
<text x="115.4" y="243.1" transform="rotate(-90 115.4 243.1)">7</text>
<text x="231.6" y="241.2">52</text>
<text x="260.9" y="241.2">28</text>
<text x="295.6" y="246">THIRD ANGLE</text>
<text x="295.8" y="249.9">PROJECTION</text>
<text x="343.5" y="249.4">C</text>
<text x="347.4" y="249.6">2002 ALL RIGHTS RESERVED</text>
<text x="297.1" y="256.1">FEATURES AND DIMENSIONS</text>
<text x="294.8" y="259.4">NOT SHOWN SHALL BE VERIFIED</text>
<text x="296.3" y="262.7">IN THE DATABASE. DRAWING</text>
<text x="298.4" y="266">SHOULD NOT BE SCALED</text>
<text x="337.9" y="269.4">SIZE</text>
<text x="352.8" y="269.4">DATE</text>
<text x="384.6" y="269.4">DRAWING NO.</text>
<text x="419.2" y="269.4">REV</text>
<text x="294.8" y="270.9">ENGR:</text>
<text x="294.8" y="277.3">DRAWN:</text>
<text x="360.2" y="277.9">SCALE:</text>
<text x="370.3" y="277.9">NO SCALE</text>
</g>
<g font-size="2.3" fill="#000080">
<text x="236" y="48.3">C21</text>
<text x="236" y="53.4">0.1uF</text>
<text x="246.3" y="48.3">C22</text>
<text x="246.3" y="53.4">0.1uF</text>
<text x="256.6" y="48.3">C23</text>
<text x="256.6" y="53.4">0.1uF</text>
<text x="266.8" y="48.3">C24</text>
<text x="266.8" y="53.4">0.1uF</text>
<text x="237.8" y="65.2">U5</text>
<text x="92.4" y="97">C25</text>
<text x="102.6" y="97">C26</text>
<text x="92.4" y="102.2">0.1uF</text>
<text x="102.6" y="102.2">0.1uF</text>
<text x="338.6" y="104.7">U9</text>
<text x="73.6" y="116.5">U6</text>
<text x="238.1" y="141.6">SDRAM 64MBIT</text>
<text x="338.6" y="143.2">74LVX245</text>
<text x="373" y="140.9">C33</text>
<text x="372.8" y="145.5">0.1uF</text>
<text x="238.6" y="153.5">C27</text>
<text x="248.9" y="153.5">C28</text>
<text x="259.1" y="153.5">C29</text>
<text x="269.4" y="153.5">C30</text>
<text x="238.6" y="158.6">0.1uF</text>
<text x="248.9" y="158.6">0.1uF</text>
<text x="259.1" y="158.6">0.1uF</text>
<text x="269.4" y="158.6">0.1uF</text>
<text x="338.6" y="158.6">U17</text>
<text x="237.8" y="170.4">U7</text>
<text x="77" y="191.9">SST39VF160</text>
<text x="338.6" y="197.1">74LVX245</text>
<text x="373" y="194.5">C34</text>
<text x="372.8" y="199.4">0.1uF</text>
<text x="77" y="222.7">U3C</text>
<text x="128.3" y="225.3">U3D</text>
<text x="71.8" y="238.1">74LCX08</text>
<text x="123.1" y="240.7">74LCX08</text>
<text x="238.1" y="246.8">SDRAM 64MBIT</text>
</g>
<g font-size="2.3" fill="#004080">
<text x="237.3" y="70.3">LDQM</text>
<text x="252.9" y="70.3">VCC</text>
<text x="237.3" y="75.5">CAS</text>
<text x="237.3" y="72.9">WE</text>
<text x="252.9" y="75.5">VCC</text>
<text x="252.9" y="72.9">VCC</text>
<text x="237.3" y="78">RAS</text>
<text x="237.3" y="80.6">CS</text>
<text x="237.3" y="83.1">CKE</text>
<text x="251.1" y="83.1">VCCQ</text>
<text x="251.1" y="78">VCCQ</text>
<text x="251.1" y="80.6">VCCQ</text>
<text x="237.3" y="85.7">CLK</text>
<text x="237.3" y="88.3">UDQM</text>
<text x="251.1" y="85.7">VCCQ</text>
<text x="253.2" y="88.3">NC1</text>
<text x="237.3" y="93.4">A0</text>
<text x="237.3" y="96">A1</text>
<text x="237.3" y="90.8">NC</text>
<text x="253.1" y="90.8">DQ0</text>
<text x="253.1" y="93.4">DQ1</text>
<text x="253.1" y="96">DQ2</text>
<text x="237.3" y="98.5">A2</text>
<text x="237.3" y="101.1">A3</text>
<text x="253.1" y="98.5">DQ3</text>
<text x="253.1" y="101.1">DQ4</text>
<text x="237.3" y="103.7">A4</text>
<text x="237.3" y="106.2">A5</text>
<text x="253.1" y="103.7">DQ5</text>
<text x="253.1" y="106.2">DQ6</text>
<text x="237.3" y="108.8">A6</text>
<text x="237.3" y="111.4">A7</text>
<text x="237.3" y="113.9">A8</text>
<text x="253.1" y="111.4">DQ8</text>
<text x="253.1" y="113.9">DQ9</text>
<text x="253.1" y="108.8">DQ7</text>
<text x="339.9" y="111.4">A0</text>
<text x="339.9" y="113.9">A1</text>
<text x="349.9" y="113.9">B1</text>
<text x="349.9" y="111.4">B0</text>
<text x="237.3" y="119.1">A10</text>
<text x="237.3" y="116.5">A9</text>
<text x="251.8" y="116.5">DQ10</text>
<text x="251.8" y="119.1">DQ11</text>
<text x="339.9" y="116.5">A2</text>
<text x="339.9" y="119.1">A3</text>
<text x="349.9" y="119.1">B3</text>
<text x="349.9" y="116.5">B2</text>
<text x="73.1" y="121.6">A0</text>
<text x="73.1" y="124.2">A1</text>
<text x="91.3" y="121.6">VDD</text>
<text x="237.3" y="124.2">A12</text>
<text x="237.3" y="121.6">A11</text>
<text x="251.8" y="121.6">DQ12</text>
<text x="251.8" y="124.2">DQ13</text>
<text x="339.9" y="121.6">A4</text>
<text x="339.9" y="124.2">A5</text>
<text x="349.9" y="124.2">B5</text>
<text x="349.9" y="121.6">B4</text>
<text x="73.1" y="126.8">A2</text>
<text x="73.1" y="129.3">A3</text>
<text x="73.1" y="131.9">A4</text>
<text x="91.4" y="126.8">DQ0</text>
<text x="91.4" y="129.3">DQ1</text>
<text x="91.4" y="131.9">DQ2</text>
<text x="237.3" y="126.8">A13</text>
<text x="237.3" y="129.3">VSSQ</text>
<text x="237.3" y="131.9">VSSQ</text>
<text x="251.8" y="126.8">DQ14</text>
<text x="251.8" y="129.3">DQ15</text>
<text x="253.2" y="131.9">VSS</text>
<text x="339.9" y="126.8">A6</text>
<text x="339.9" y="129.3">A7</text>
<text x="349.9" y="129.3">B7</text>
<text x="349.9" y="126.8">B6</text>
<text x="73.1" y="134.5">A5</text>
<text x="73.1" y="137">A6</text>
<text x="91.4" y="134.5">DQ3</text>
<text x="91.4" y="137">DQ4</text>
<text x="237.3" y="134.5">VSSQ</text>
<text x="237.3" y="137">VSSQ</text>
<text x="253.2" y="137">VSS</text>
<text x="253.2" y="134.5">VSS</text>
<text x="339.9" y="137">OE</text>
<text x="339.9" y="134.5">T/R</text>
<text x="347.6" y="137">GND</text>
<text x="347.9" y="134.5">VCC</text>
<text x="73.1" y="139.6">A7</text>
<text x="73.1" y="142.2">A8</text>
<text x="91.4" y="139.6">DQ5</text>
<text x="91.4" y="142.2">DQ6</text>
<text x="73.1" y="144.7">A9</text>
<text x="73.1" y="147.3">A10</text>
<text x="73.1" y="149.8">A11</text>
<text x="91.4" y="144.7">DQ7</text>
<text x="91.4" y="147.3">DQ8</text>
<text x="91.4" y="149.8">DQ9</text>
<text x="73.1" y="152.4">A12</text>
<text x="73.1" y="155">A13</text>
<text x="90.1" y="152.4">DQ10</text>
<text x="90.1" y="155">DQ11</text>
<text x="73.1" y="157.5">A14</text>
<text x="73.1" y="160.1">A15</text>
<text x="90.1" y="157.5">DQ12</text>
<text x="90.1" y="160.1">DQ13</text>
<text x="73.1" y="162.7">A16</text>
<text x="73.1" y="165.2">A17</text>
<text x="73.1" y="167.8">A18</text>
<text x="90.1" y="162.7">DQ14</text>
<text x="90.1" y="165.2">DQ15</text>
<text x="339.9" y="165.2">A0</text>
<text x="339.9" y="167.8">A1</text>
<text x="349.9" y="167.8">B1</text>
<text x="349.9" y="165.2">B0</text>
<text x="73.1" y="170.4">A19</text>
<text x="91.6" y="170.4">NC5</text>
<text x="91.6" y="172.9">NC4</text>
<text x="339.9" y="170.4">A2</text>
<text x="339.9" y="172.9">A3</text>
<text x="349.9" y="172.9">B3</text>
<text x="349.9" y="170.4">B2</text>
<text x="73.1" y="175.5">NC</text>
<text x="73.1" y="178.1">NC1</text>
<text x="91.6" y="175.5">NC3</text>
<text x="91.6" y="178.1">NC2</text>
<text x="237.3" y="175.5">LDQM</text>
<text x="237.3" y="178.1">WE</text>
<text x="252.9" y="175.5">VCC</text>
<text x="252.9" y="178.1">VCC</text>
<text x="339.9" y="175.5">A4</text>
<text x="339.9" y="178.1">A5</text>
<text x="349.9" y="178.1">B5</text>
<text x="349.9" y="175.5">B4</text>
<text x="73.1" y="183.2">CE</text>
<text x="73.1" y="185.8">OE</text>
<text x="91.6" y="185.8">VSS</text>
<text x="237.3" y="180.6">CAS</text>
<text x="237.3" y="183.2">RAS</text>
<text x="237.3" y="185.8">CS</text>
<text x="251.1" y="183.2">VCCQ</text>
<text x="251.1" y="185.8">VCCQ</text>
<text x="252.9" y="180.6">VCC</text>
<text x="339.9" y="180.6">A6</text>
<text x="339.9" y="183.2">A7</text>
<text x="349.9" y="183.2">B7</text>
<text x="349.9" y="180.6">B6</text>
<text x="73.1" y="188.3">WE</text>
<text x="91.6" y="188.3">VSS</text>
<text x="237.3" y="188.3">CKE</text>
<text x="237.3" y="190.9">CLK</text>
<text x="251.1" y="190.9">VCCQ</text>
<text x="251.1" y="188.3">VCCQ</text>
<text x="339.9" y="190.9">OE</text>
<text x="339.9" y="188.3">T/R</text>
<text x="347.6" y="190.9">GND</text>
<text x="347.9" y="188.3">VCC</text>
<text x="237.3" y="196">NC</text>
<text x="237.3" y="193.5">UDQM</text>
<text x="253.1" y="196">DQ0</text>
<text x="253.2" y="193.5">NC1</text>
<text x="237.3" y="198.6">A0</text>
<text x="237.3" y="201.1">A1</text>
<text x="237.3" y="203.7">A2</text>
<text x="253.1" y="198.6">DQ1</text>
<text x="253.1" y="201.1">DQ2</text>
<text x="253.1" y="203.7">DQ3</text>
<text x="237.3" y="206.3">A3</text>
<text x="237.3" y="208.9">A4</text>
<text x="253.1" y="206.3">DQ4</text>
<text x="253.1" y="208.9">DQ5</text>
<text x="237.3" y="211.4">A5</text>
<text x="237.3" y="214">A6</text>
<text x="253.1" y="211.4">DQ6</text>
<text x="253.1" y="214">DQ7</text>
<text x="237.3" y="216.6">A7</text>
<text x="237.3" y="219.1">A8</text>
<text x="237.3" y="221.7">A9</text>
<text x="251.8" y="221.7">DQ10</text>
<text x="253.1" y="216.6">DQ8</text>
<text x="253.1" y="219.1">DQ9</text>
<text x="237.3" y="224.2">A10</text>
<text x="237.3" y="226.8">A11</text>
<text x="251.8" y="224.2">DQ11</text>
<text x="251.8" y="226.8">DQ12</text>
<text x="237.3" y="231.9">A13</text>
<text x="237.3" y="229.4">A12</text>
<text x="251.8" y="229.4">DQ13</text>
<text x="251.8" y="231.9">DQ14</text>
<text x="237.3" y="239.6">VSSQ</text>
<text x="237.3" y="234.5">VSSQ</text>
<text x="237.3" y="237.1">VSSQ</text>
<text x="251.8" y="234.5">DQ15</text>
<text x="253.2" y="237.1">VSS</text>
<text x="253.2" y="239.6">VSS</text>
<text x="237.3" y="242.2">VSSQ</text>
<text x="253.2" y="242.2">VSS</text>
</g>
<g font-size="1.8">
<text x="45.7" y="1.9">5</text>
<text x="131.9" y="1.9">4</text>
<text x="218.1" y="1.9">3</text>
<text x="304.3" y="1.9">2</text>
<text x="390.5" y="1.9">1</text>
<text x=".7" y="38.9">D</text>
<text x=".7" y="108.1">C</text>
<text x=".7" y="177.4">B</text>
<text x=".7" y="246.7">A</text>
</g>
</svg>
